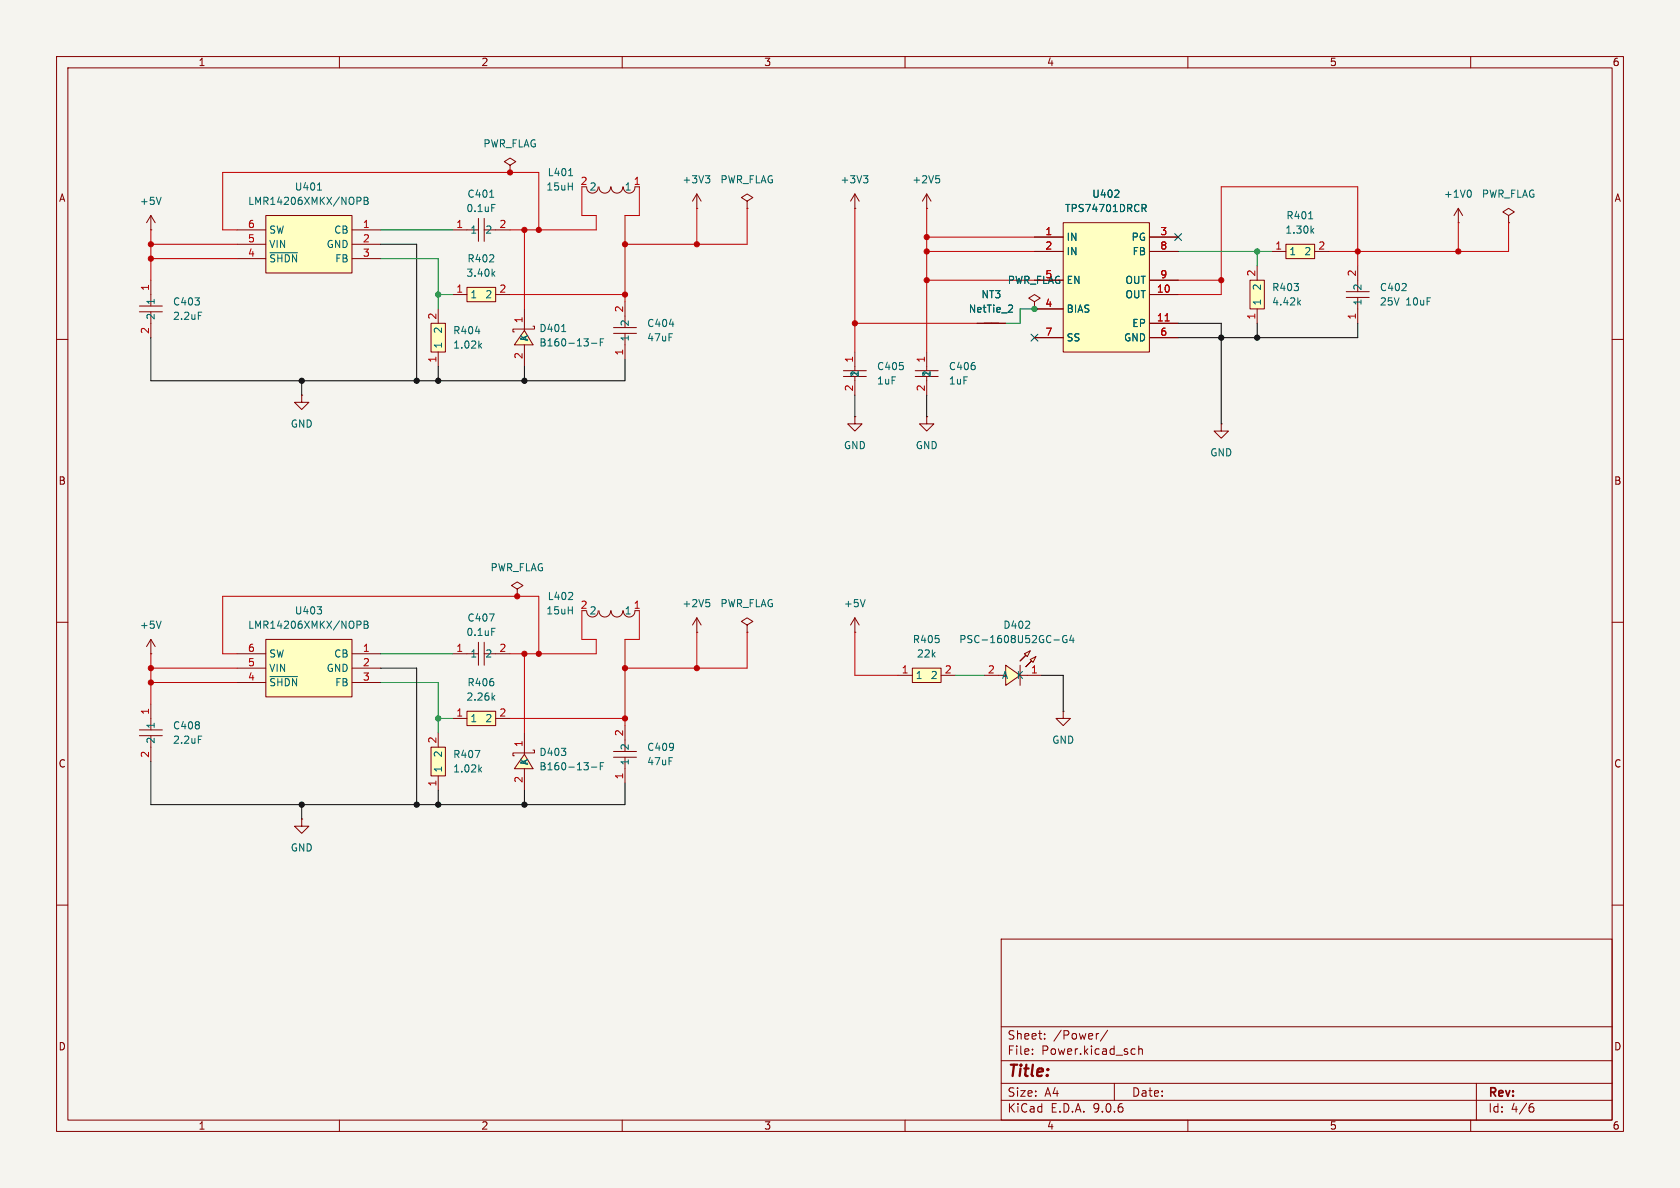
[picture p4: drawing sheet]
<svg xmlns="http://www.w3.org/2000/svg" width="297mm" height="210mm" viewBox="0 0 297 210" stroke-linecap="round" stroke-linejoin="round" font-family="sans-serif">
<path d="M0 0h297v210h-297z" fill="#f5f4ef" stroke="#f5f4ef" stroke-width=".18"/>
<g fill="none" stroke="#840000" stroke-width=".18">
<path d="M10 10h277v190h-277zM12 12h273v186h-273zM60 10v2M110 10v2M160 10v2M210 10v2M260 10v2M10 60h2M285 60h2M10 110h2M285 110h2M10 160h2"/>
<path d="M177 166h108v32h-108zM285 160h2M60 198v2M110 198v2M160 198v2M177 194.5h108M177 191.5h108M177 187.5h108M177 181.5h108M182.5 186.3v.1M182.5 185.5v.1M184.7 183.6v.1"/>
<path d="M184.7 182.8v.1M194.2 182.7l-.2 .1M195.8 182.1l-1.3 2M197 191.5v3M200.2 185.4l.5 .1M200.7 186.3l-.5 .1M201.3 185.5l.2-.1 .4 .1 .1 .9M201.3 184.9v1.5M210 198v2M260 198v2M261 191.5v6.5M270.6 195.7h.4l.2 .3-.1 .5-.5 .1"/>
<path d="M271 195.1l-.4 .1"/>
</g>
<path d="M161.3 118.1h5.1v2.6h-5.1z" fill="#ffffc2"/>
<path d="M158.7 119.4h2.6M161.3 118.1h5.1v2.6h-5.1zM166.4 119.4h2.5" fill="none" stroke="#840000" stroke-width=".18"/>
<path d="M92.7 133.4l1.5 2.5h-3.3z" fill="#ffffc2"/>
<path d="M92.7 133.4l1.5 2.5h-3.3zM92.7 129.5v3.9M92.7 135.9v3.8M94.2 132.6h.3v.5h-3.8v.5h.2M108.5 132.8h4M108.5 133.9h4M110.5 128.3v4.5M110.5 133.9v4.5" fill="none" stroke="#840000" stroke-width=".18"/>
<path d="M104.6 135.6h.9M106.1 135.4h.4M106.7 134.8h-.6v1.3" fill="none" stroke="#006464" stroke-width=".18"/>
<path d="M82.5 125.7h5.1v2.6h-5.1z" fill="#ffffc2"/>
<path d="M80 127h2.5M82.5 125.7h5.1v2.6h-5.1zM87.6 127h2.6" fill="none" stroke="#840000" stroke-width=".18"/>
<path d="M87.1 123.3l.4 .5M87.5 122.9l-.5 .5" fill="none" stroke="#006464" stroke-width=".18"/>
<path d="M76.2 132.1h2.5v5.1h-2.5z" fill="#ffffc2"/>
<g fill="none" stroke="#840000" stroke-width=".18">
<path d="M26.7 115.6h.1M26.7 113l-.8 1.3M26.7 113l.7 1.3M26.7 113v2.6M80 115.6h4.6M84.6 113.5v4.1M85.6 115.6h4.6M85.6 113.5v4.1M91.4 104.1l1.1-.6-1.1-.6-1 .6 1 .6v1.3M91.4 105.4h.1M76.2 132.1h2.5v5.1h-2.5zM77.5 129.5v2.6"/>
<path d="M77.5 137.2v2.5"/>
</g>
<path d="M28.5 109.8l-.4 1.3M86.5 108.5h.9l-.6 1.3M86.9 111.1h.6M84 132.7h.8l-.5 1.2M84.8 136l.3 .5M85.1 135.6l-.4 .5" fill="none" stroke="#006464" stroke-width=".18"/>
<path d="M82.5 50.8h5.1v2.5h-5.1z" fill="#ffffc2"/>
<path d="M80 52.1h2.5M82.5 50.8h5.1v2.5h-5.1zM87.6 52.1h2.6" fill="none" stroke="#840000" stroke-width=".18"/>
<path d="M87.1 48.4l.4 .4M87.5 48l-.5 .5" fill="none" stroke="#006464" stroke-width=".18"/>
<path d="M92.7 58.4l1.5 2.6h-3.3z" fill="#ffffc2"/>
<g fill="none" stroke="#840000" stroke-width=".18">
<path d="M84.6 38.6v4.1M85.6 38.6v4.1M90.2 29.2l1-.6-1-.7-1 .7 1 .6v1.3M90.2 30.5h.1M103.7 33a1.01 1.01 0 0 0 1 1.1 1.01 1.01 0 0 0 1-1.1M105.9 33a1.01 1.01 0 0 0 1 1.1 1.01 1.01 0 0 0 1-1.1M108.1 33a1.01 1.01 0 0 0 1 1.1 1.01 1.01 0 0 0 1-1.1M110.2 33a1.01 1.01 0 0 0 1 1.1 1.01 1.01 0 0 0 1-1.1M257.8 39.4h.1M257.8 36.8l-.8 1.3M257.8 36.8l.8 1.3M257.8 36.8v2.6"/>
<path d="M266.7 38.1l1-.6-1-.7-1 .7 1 .6v1.3M266.7 39.4h.1M80 40.6h4.6M85.6 40.6h4.6M92.7 58.4l1.5 2.6h-3.3zM92.7 54.6v3.8M94.2 57.7h.3v.5h-3.8v.5h.2M108.5 57.9h4M108.5 58.9h4M110.5 53.3v4.6M110.5 58.9v4.6M92.7 61v3.8"/>
<path d="M24.6 129h4.1M24.6 130.1h4.1M26.7 124.5v4.5M26.7 130.1v4.5M53.3 144.8v1.3h1.3l-1.3 1.2-1.2-1.2h1.2M53.3 144.8h.1"/>
</g>
<path d="M86.6 34.9h.7M86.9 36.1h.6M100.5 31.1h.7M259.8 33.6a.79 .79 0 0 1 0 1.3M99.3 58.6h.7M106.7 59.9h-.6v1.3M118.3 57.3h.8M104.6 60.7h.9M106.1 60.5h.4M35.1 130.1h.6" fill="none" stroke="#006464" stroke-width=".18"/>
<path d="M221 49.5h2.5v5.1h-2.5z" fill="#ffffc2"/>
<path d="M221 49.5h2.5v5.1h-2.5zM222.2 47v2.5M222.2 54.6v2.6" fill="none" stroke="#840000" stroke-width=".18"/>
<path d="M229.6 53.4l.3 .5M229.9 53.1l-.5 .5" fill="none" stroke="#006464" stroke-width=".18"/>
<path d="M47 113h15.2v10.2h-15.2z" fill="#ffffc2"/>
<path d="M41.9 115.6h5.1M41.9 118.1h5.1M47 113h15.2v10.2h-15.2zM62.2 115.6h5.1M62.2 118.1h5.1M41.9 120.7h5.1M62.2 120.7h5.1" fill="none" stroke="#840000" stroke-width=".18"/>
<path d="M47.7 119.6h4.9M56.1 107.3h.7l-.4 .4M56.8 107.9v.5M63.1 109.8h.5l.2 .2-.1 .4-.6 .1M64.4 109.8h.4l.2 .2-.2 .4 .2 .1 .1 .3-.2 .3h-.5zM64.4 110.4h.4" fill="none" stroke="#006464" stroke-width=".18"/>
<path d="M227.3 43.2h5.1v2.5h-5.1z" fill="#ffffc2"/>
<path d="M224.8 44.5h2.5M227.3 43.2h5.1v2.5h-5.1zM232.4 44.5h2.5M238 52.6h4.1M238 51.6h4.1M240 47v4.6M240 52.6v4.6M215.9 74.9v1.3h1.3l-1.3 1.3-1.3-1.3h1.3M215.9 74.9h.1" fill="none" stroke="#840000" stroke-width=".18"/>
<path d="M231.4 38.7h.7M231.9 40.7l.4 .5M232.3 40.4l-.5 .5" fill="none" stroke="#006464" stroke-width=".18"/>
<path d="M188 39.4h15.2v22.8h-15.2z" fill="#ffffc2"/>
<g fill="none" stroke="#840000" stroke-width=".18">
<path d="M26.7 38.1l-.8 1.3M26.7 38.1l.7 1.3M26.7 38.1v2.5M151.1 36.8h.1M151.1 34.3l-.7 1.3M151.1 34.3l.8 1.3M151.1 34.3v2.5M163.8 36.8h.1M163.8 34.3l-.7 1.3M163.8 34.3l.8 1.3M163.8 34.3v2.5M188 39.4h15.2v22.8h-15.2z"/>
<path d="M26.7 40.6h.1M182.9 41.9h5.1M182.9 44.5h5.1M182.9 54.6h5.1M182.9 59.7h5.1M182.9 49.5h5.1M203.2 41.9h5.1M203.2 44.5h5.1M203.2 59.7h5.1M203.2 49.5h5.1M203.2 52.1h5.1M203.2 57.2h5.1"/>
<path d="M103.7 108a1.01 1.01 0 0 0 1 1.1 1.01 1.01 0 0 0 1-1.1M105.9 108a1.01 1.01 0 0 0 1 1.1 1.01 1.01 0 0 0 1-1.1M108.1 108a1.01 1.01 0 0 0 1 1.1 1.01 1.01 0 0 0 1-1.1M110.2 108a1.01 1.01 0 0 0 1 1.1 1.01 1.01 0 0 0 1-1.1"/>
</g>
<path d="M206 56.7h.7" fill="none" stroke="#a90000" stroke-width=".18"/>
<path d="M28.5 34.9l-.4 1.2M152.6 31.1h.8l-.4 .4M153.2 31.5l.2 .3v.3l-.2 .2M165.5 31.1h.6M165.9 31.5l.2 .3v.3l-.2 .2M197 34.9h.8M197.8 33.7v.4M201.9 36.1h.5l.2 .3-.1 .3-.6 .1M202.2 36.8l.4 .6M100.5 106h.7M101.2 104.8v.5" fill="none" stroke="#006464" stroke-width=".18"/>
<path d="M76.2 57.2h2.5v5h-2.5z" fill="#ffffc2"/>
<path d="M24.6 54.1h4.1M24.6 55.1h4.1M26.7 49.5v4.6M26.7 55.1v4.6M76.2 57.2h2.5v5h-2.5zM77.5 54.6v2.6M53.3 69.9v1.2h1.3l-1.3 1.3-1.2-1.3h1.2M53.3 69.9h.1M77.5 62.2v2.6" fill="none" stroke="#840000" stroke-width=".18"/>
<path d="M35.1 55.2h.6M84.1 58.6h.7M84.8 61.1l.3 .4M85.1 60.7l-.4 .5" fill="none" stroke="#006464" stroke-width=".18"/>
<path d="M47 38.1h15.2v10.2h-15.2z" fill="#ffffc2"/>
<g fill="none" stroke="#840000" stroke-width=".18">
<path d="M47 38.1h15.2v10.2h-15.2zM123.2 36.8h.1M123.2 34.3v2.5M123.2 34.3l-.8 1.3M123.2 34.3l.8 1.3M132.1 35.6l1-.7-1-.6-1 .6 1 .7v1.2M132.1 36.8h.1M41.9 40.6h5.1M41.9 43.2h5.1M41.9 45.7h5.1M62.2 40.6h5.1M62.2 43.2h5.1"/>
<path d="M62.2 45.7h5.1M172.7 57.2h5.1M182.9 53.3l1-.6-1-.6-1 .6 1 .6v1.3M182.9 54.6h.1M149.1 65.5h4.1M149.1 66.6h4.1M151.1 73.7v1.2h1.3l-1.3 1.3-1.2-1.3h1.2M151.1 73.7h.1M151.1 62.2v3.3M151.1 67.3v2.6M161.8 65.5h4.1M161.8 66.6h4.1"/>
<path d="M163.8 73.7v1.2h1.3l-1.3 1.3-1.2-1.3h1.2M163.8 73.7h.1M163.8 62.2v3.3M163.8 67.3v2.6M123.2 111.8h.1M123.2 109.2l-.8 1.3M123.2 109.2l.8 1.3M123.2 109.2v2.6M132.1 110.5l1-.6-1-.7-1 .7 1 .6v1.3M132.1 111.8h.1M151.1 111.8h.1M151.1 109.2v2.6"/>
<path d="M151.1 109.2l-.7 1.3M151.1 109.2l.8 1.3"/>
</g>
<path d="M56.1 33.6h.7M63.1 34.9h.5l.2 .2-.1 .4h-.6M64.4 34.9h.4l.2 .2-.2 .4 .2 .1 .1 .3-.2 .2h-.5zM64.4 35.5h.4M124.7 31.1h.8l-.4 .4M125.2 31.5l.3 .3v.3l-.3 .2M47.7 44.7h4.9M178.8 53.9l.2 .3-.1 .3-.7 .7h.8M124.8 106h.6M125.2 106.5l.3 .2v.3l-.3 .3M152.9 106l-.4 1.3" fill="none" stroke="#006464" stroke-width=".18"/>
<path d="M174 57.2h2.5" fill="none" stroke="#840000" stroke-width=".25"/>
<g fill="#ffffc2">
<path d="M182.1 116.6l1-.5-.5 1z"/>
<path d="M181.1 115.6l1-.5-.5 1z"/>
<path d="M182.4 116.8l-1 1.1z"/>
<path d="M180.3 116.8l1.1-1z"/>
<path d="M177.8 117.6l2.5 1.8-2.5 1.8z"/>
</g>
<g fill="none" stroke="#840000" stroke-width=".18">
<path d="M172.7 57.2h5.1M182.9 54.6h.1M182.9 41.9h5.1M182.9 44.5h5.1M182.9 54.6h5.1M182.9 59.7h5.1M182.9 49.5h5.1M203.2 57.2h5.1M203.2 41.9h5.1M203.2 44.5h5.1M203.2 59.7h5.1M203.2 49.5h5.1"/>
<path d="M203.2 52.1h5.1M174 119.4h2.5M177.8 117.6l2.5 1.8-2.5 1.8zM180.3 116.8l1.1-1-1.1 1M180.3 117.6v3.6M180.3 119.4h3.8M181.1 115.6l1-.5-.5 1zM181.4 117.9l1-1.1-1 1.1M182.1 116.6l1-.5-.5 1zM188 125.7v1.3h1.2l-1.2 1.3-1.3-1.3h1.3M188 125.7h.1"/>
</g>
<path d="M197 34.9h.8M197.8 33.7v.4M201.9 36.1h.5l.2 .3-.1 .3-.6 .1M202.2 36.8l.4 .6M178.8 53.9l.2 .3-.1 .3-.7 .7h.8M186.3 113.1h1M188.6 112.4a.59 .59 0 0 0-.8 .6 .59 .59 0 0 0 .8 .5v-.4h-.2M189.4 112.3l-.3 .9h.8M189.7 112.8v.8" fill="none" stroke="#006464" stroke-width=".18"/>
<g fill="none" stroke="#c20000" stroke-width=".18">
<path d="M102.9 33v5.1h2.5v2.5h-15.2M113 33v5.1h-2.5v15.2M123.2 36.8v6.4M132.1 36.8v6.4h-21.6M151.1 36.8v25.4M163.8 36.8v25.4M257.8 39.4v5.1M266.7 39.4v5.1h-31.8M26.7 40.6v8.9M26.7 43.2h15.2M26.7 45.7h15.2M41.9 40.6h-2.5v-10.1h55.8v10.1"/>
<path d="M90.2 52.1h20.3M92.7 40.6v14M151.1 57.2h21.6M163.8 49.5h19.1M163.8 44.5h19.1M163.8 41.9h19.1M208.3 49.5h7.6M240 47v-14h-24.1v19.1h-7.6M26.7 115.6v8.9M26.7 118.1h15.2M41.9 115.6h-2.5v-10.2h55.8v10.2M92.7 115.6v13.9"/>
<path d="M102.9 108v5h2.5v2.6h-15.2M113 108v5h-2.5v15.3M123.2 111.8v6.3M132.1 111.8v6.3h-21.6M151.1 111.8v7.6h7.6M26.7 120.7h15.2M90.2 127h20.3"/>
</g>
<path d="M67.3 45.7h10.2v8.9M67.3 40.6h12.7M77.5 52.1h2.5M182.9 54.6h-2.6v2.6h-2.5M208.3 44.5h16.5M222.2 44.5v2.5M67.3 115.6h12.7M168.9 119.4h5.1M67.3 120.7h10.2v8.8M77.5 127h2.5" fill="none" stroke="#009600" stroke-width=".18"/>
<g fill="none" stroke="#000" stroke-width=".18">
<path d="M26.7 59.7v7.6h83.8v-3.8M67.3 43.2h6.4v24.1M208.3 57.2h7.6v17.7M222.2 57.2v2.5M240 57.2v2.5h-31.7M53.3 67.3v2.6M77.5 64.8v2.5M92.7 64.8v2.5M151.1 69.9v3.8M163.8 69.9v3.8M67.3 118.1h6.4v24.1M184.1 119.4h3.9v6.3"/>
<path d="M26.7 134.6v7.6h83.8v-3.8M77.5 139.7v2.5M92.7 139.7v2.5M53.3 142.2v2.6"/>
</g>
<path d="M182.3 59.1l1.2 1.2M183.5 59.1l-1.2 1.2M207.7 41.3l1.2 1.2M208.9 41.3l-1.2 1.2" fill="none" stroke="#000084" stroke-width=".18"/>
<path d="M206 56.7h.7" fill="none" stroke="#a90000" stroke-width=".18"/>
<g fill="#c20000" stroke="#c20000" stroke-width=".18">
<circle cx="26.7" cy="118.1" r=".46"/>
<circle cx="26.7" cy="120.7" r=".46"/>
<circle cx="91.4" cy="105.4" r=".46"/>
<circle cx="110.5" cy="127" r=".46"/>
<circle cx="110.5" cy="118.1" r=".46"/>
<circle cx="163.8" cy="44.5" r=".46"/>
<circle cx="163.8" cy="49.5" r=".46"/>
<circle cx="163.8" cy="41.9" r=".46"/>
<circle cx="123.2" cy="118.1" r=".46"/>
<circle cx="151.1" cy="57.2" r=".46"/>
<circle cx="90.2" cy="30.5" r=".46"/>
<circle cx="26.7" cy="45.7" r=".46"/>
<circle cx="26.7" cy="43.2" r=".46"/>
<circle cx="240" cy="44.5" r=".46"/>
<circle cx="215.9" cy="49.5" r=".46"/>
<circle cx="257.8" cy="44.5" r=".46"/>
<circle cx="110.5" cy="52.1" r=".46"/>
<circle cx="110.5" cy="43.2" r=".46"/>
<circle cx="123.2" cy="43.2" r=".46"/>
<circle cx="92.7" cy="40.6" r=".46"/>
<circle cx="95.2" cy="40.6" r=".46"/>
<circle cx="92.7" cy="115.6" r=".46"/>
<circle cx="95.2" cy="115.6" r=".46"/>
</g>
<g fill="#000" stroke="#000" stroke-width=".18">
<circle cx="215.9" cy="59.7" r=".46"/>
<circle cx="222.2" cy="59.7" r=".46"/>
<circle cx="53.3" cy="67.3" r=".46"/>
<circle cx="73.7" cy="67.3" r=".46"/>
<circle cx="77.5" cy="67.3" r=".46"/>
<circle cx="92.7" cy="67.3" r=".46"/>
<circle cx="53.3" cy="142.2" r=".46"/>
<circle cx="73.7" cy="142.2" r=".46"/>
<circle cx="77.5" cy="142.2" r=".46"/>
<circle cx="92.7" cy="142.2" r=".46"/>
</g>
<g fill="#009600" stroke="#009600" stroke-width=".18">
<circle cx="77.5" cy="52.1" r=".46"/>
<circle cx="182.9" cy="54.6" r=".46"/>
<circle cx="222.2" cy="44.5" r=".46"/>
<circle cx="77.5" cy="127" r=".46"/>
</g>
<text font-size="2.8" fill="#840000" x="178" y="190.9">Title:</text>
<g font-size="2.1" fill="#840000">
<text x="178" y="184">Sheet:</text>
<text x="186.2" y="184">/Power/</text>
<text x="178" y="186.7">File:</text>
<text x="184.1" y="186.7">Power.kicad_sch</text>
<text x="178" y="196.9">KiCad</text>
<text x="178" y="194.1">Size:</text>
<text x="184.7" y="194.1">A4</text>
<text x="185.7" y="196.9">E.D.A.</text>
<text x="193.3" y="196.9">9.0.6</text>
<text x="200" y="194.1">Date:</text>
<text x="263" y="194.3">Rev:</text>
<text x="263" y="196.9">Id:</text>
<text x="267.1" y="196.9">4/6</text>
</g>
<g font-size="1.8" fill="#840000">
<text x="35" y="11.9">1</text>
<text x="85" y="11.9">2</text>
<text x="135" y="11.9">3</text>
<text x="185" y="11.9">4</text>
<text x="235" y="11.9">5</text>
<text x="285" y="11.9">6</text>
<text x="10.3" y="35.9">A</text>
<text x="285.3" y="35.9">A</text>
<text x="152" y="66.8" transform="rotate(-90 152 66.8)">2</text>
<text x="164.7" y="66.8" transform="rotate(-90 164.7 66.8)">2</text>
<text x="10.3" y="85.9">B</text>
<text x="285.3" y="85.9">B</text>
<text x="10.3" y="135.9">C</text>
<text x="285.3" y="135.9">C</text>
<text x="10.3" y="185.9">D</text>
<text x="285.3" y="185.9">D</text>
<text x="35" y="199.9">1</text>
<text x="85" y="199.9">2</text>
<text x="135" y="199.9">3</text>
<text x="185" y="199.9">4</text>
<text x="235" y="199.9">5</text>
<text x="285" y="199.9">6</text>
</g>
<g font-size="1.8" fill="#006464">
<text x="85.4" y="26.3">PWR_FLAG</text>
<text x="52" y="33.9">U401</text>
<text x="82.5" y="35.2">C401</text>
<text x="96.5" y="33.9">15uH</text>
<text x="96.7" y="31.3">L401</text>
<text x="104.1" y="33.9">2</text>
<text x="110.3" y="33.9">1</text>
<text x="120.5" y="32.6">+3V3</text>
<text x="127.3" y="32.6">PWR_FLAG</text>
<text x="148.5" y="32.6">+3V3</text>
<text x="161.2" y="32.6">+2V5</text>
<text x="193" y="35.2">U402</text>
<text x="255.2" y="35.2">+1V0</text>
<text x="261.9" y="35.2">PWR_FLAG</text>
<text x="24.6" y="36.4">+5V</text>
<text x="43.8" y="36.4">LMR14206XMKX/NOPB</text>
<text x="47.5" y="41.5">SW</text>
<text x="59" y="41.5">CB</text>
<text x="82.4" y="37.7">0.1uF</text>
<text x="83.1" y="41.5">1</text>
<text x="85.7" y="41.5">2</text>
<text x="188.2" y="37.7">TPS74701DRCR</text>
<text x="227.1" y="41.5">1.30k</text>
<text x="227.3" y="39">R401</text>
<text x="47.5" y="44">VIN</text>
<text x="47.5" y="46.6">~{SHDN}</text>
<text x="57.6" y="44">GND</text>
<text x="59.2" y="46.6">FB</text>
<text x="82.5" y="46.6">R402</text>
<text x="188.5" y="42.8">IN</text>
<text x="188.5" y="45.3">IN</text>
<text x="199.9" y="42.8">PG</text>
<text x="200.1" y="45.3">FB</text>
<text x="227.8" y="45.3">1</text>
<text x="230.5" y="45.3">2</text>
<text x="27.5" y="54" transform="rotate(-90 27.5 54)">1</text>
<text x="82.4" y="49.1">3.40k</text>
<text x="83.1" y="52.9">1</text>
<text x="85.7" y="52.9">2</text>
<text x="173.4" y="52.9">NT3</text>
<text x="178.1" y="50.4">PWR_FLAG</text>
<text x="188.5" y="50.4">EN</text>
<text x="198.9" y="50.4">OUT</text>
<text x="198.9" y="52.9">OUT</text>
<text x="223.1" y="51.5" transform="rotate(-90 223.1 51.5)">2</text>
<text x="224.8" y="51.7">R403</text>
<text x="240.9" y="51.5" transform="rotate(-90 240.9 51.5)">2</text>
<text x="243.8" y="51.7">C402</text>
<text x="27.5" y="56.6" transform="rotate(-90 27.5 56.6)">2</text>
<text x="30.5" y="54.2">C403</text>
<text x="30.5" y="56.7">2.2uF</text>
<text x="78.3" y="59.1" transform="rotate(-90 78.3 59.1)">2</text>
<text x="80" y="59.3">R404</text>
<text x="95.3" y="58.9">D401</text>
<text x="111.4" y="57.8" transform="rotate(-90 111.4 57.8)">2</text>
<text x="114.3" y="58">C404</text>
<text x="171.2" y="55.5">NetTie_2</text>
<text x="188.5" y="55.5">BIAS</text>
<text x="200.1" y="58">EP</text>
<text x="223.1" y="54.1" transform="rotate(-90 223.1 54.1)">1</text>
<text x="224.8" y="54.2">4.42k</text>
<text x="240.9" y="54.1" transform="rotate(-90 240.9 54.1)">1</text>
<text x="243.8" y="54.2">25V</text>
<text x="248.5" y="54.2">10uF</text>
<text x="78.3" y="61.7" transform="rotate(-90 78.3 61.7)">1</text>
<text x="80" y="61.8">1.02k</text>
<text x="93.6" y="60.4" transform="rotate(-90 93.6 60.4)">K</text>
<text x="95.3" y="61.4">B160-13-F</text>
<text x="111.4" y="60.5" transform="rotate(-90 111.4 60.5)">1</text>
<text x="114.3" y="60.6">47uF</text>
<text x="154.9" y="65.6">C405</text>
<text x="167.6" y="65.6">C406</text>
<text x="188.5" y="60.6">SS</text>
<text x="198.6" y="60.6">GND</text>
<text x="152" y="66.7" transform="rotate(-90 152 66.7)">1</text>
<text x="154.9" y="68.2">1uF</text>
<text x="164.7" y="66.7" transform="rotate(-90 164.7 66.7)">1</text>
<text x="167.6" y="68.2">1uF</text>
<text x="51.3" y="75.8">GND</text>
<text x="149.1" y="79.6">GND</text>
<text x="161.8" y="79.6">GND</text>
<text x="213.9" y="80.9">GND</text>
<text x="86.6" y="101.2">PWR_FLAG</text>
<text x="96.7" y="106.3">L402</text>
<text x="120.5" y="107.5">+2V5</text>
<text x="127.3" y="107.5">PWR_FLAG</text>
<text x="149.1" y="107.5">+5V</text>
<text x="24.6" y="111.4">+5V</text>
<text x="43.8" y="111.4">LMR14206XMKX/NOPB</text>
<text x="52" y="108.8">U403</text>
<text x="82.4" y="112.6">0.1uF</text>
<text x="82.5" y="110.1">C407</text>
<text x="96.5" y="108.8">15uH</text>
<text x="104.1" y="108.8">2</text>
<text x="110.3" y="108.8">1</text>
<text x="161.3" y="113.9">R405</text>
<text x="169.5" y="113.9">PSC-1608U52GC-G4</text>
<text x="177.3" y="111.4">D402</text>
<text x="47.5" y="116.4">SW</text>
<text x="47.5" y="119">VIN</text>
<text x="57.6" y="119">GND</text>
<text x="59" y="116.4">CB</text>
<text x="83.1" y="116.4">1</text>
<text x="85.7" y="116.4">2</text>
<text x="162" y="116.4">22k</text>
<text x="47.5" y="121.5">~{SHDN}</text>
<text x="59.2" y="121.5">FB</text>
<text x="82.4" y="124.1">2.26k</text>
<text x="82.5" y="121.5">R406</text>
<text x="161.8" y="120.2">1</text>
<text x="164.4" y="120.2">2</text>
<text x="177" y="120.2">A</text>
<text x="179.6" y="120.2">K</text>
<text x="27.5" y="131.6" transform="rotate(-90 27.5 131.6)">2</text>
<text x="27.5" y="128.9" transform="rotate(-90 27.5 128.9)">1</text>
<text x="30.5" y="129.1">C408</text>
<text x="30.5" y="131.7">2.2uF</text>
<text x="83.1" y="127.9">1</text>
<text x="85.7" y="127.9">2</text>
<text x="185.9" y="131.7">GND</text>
<text x="78.3" y="136.7" transform="rotate(-90 78.3 136.7)">1</text>
<text x="78.3" y="134" transform="rotate(-90 78.3 134)">2</text>
<text x="80" y="134.2">R407</text>
<text x="80" y="136.8">1.02k</text>
<text x="93.6" y="135.3" transform="rotate(-90 93.6 135.3)">K</text>
<text x="95.3" y="133.8">D403</text>
<text x="95.3" y="136.4">B160-13-F</text>
<text x="111.4" y="135.4" transform="rotate(-90 111.4 135.4)">1</text>
<text x="111.4" y="132.7" transform="rotate(-90 111.4 132.7)">2</text>
<text x="114.3" y="132.9">C409</text>
<text x="114.3" y="135.5">47uF</text>
<text x="51.3" y="150.7">GND</text>
</g>
<g font-size="1.8" fill="#a90000">
<text x="102.5" y="32.8">2</text>
<text x="111.9" y="32.8">1</text>
<text x="43.7" y="40.4">6</text>
<text x="64.1" y="40.4">1</text>
<text x="80.6" y="40.4">1</text>
<text x="88.2" y="40.4">2</text>
<text x="184.7" y="41.7">1</text>
<text x="205" y="41.7">3</text>
<text x="43.7" y="42.9">5</text>
<text x="43.7" y="45.5">4</text>
<text x="64.1" y="42.9">2</text>
<text x="64.1" y="45.5">3</text>
<text x="184.7" y="44.2">2</text>
<text x="205" y="44.2">8</text>
<text x="225.4" y="44.2">1</text>
<text x="233" y="44.2">2</text>
<text x="26.4" y="51.5" transform="rotate(-90 26.4 51.5)">1</text>
<text x="80.6" y="51.8">1</text>
<text x="88.2" y="51.8">2</text>
<text x="184.7" y="49.3">5</text>
<text x="204.4" y="51.8">10</text>
<text x="205" y="49.3">9</text>
<text x="222" y="49" transform="rotate(-90 222 49)">2</text>
<text x="239.8" y="49" transform="rotate(-90 239.8 49)">2</text>
<text x="26.4" y="59.1" transform="rotate(-90 26.4 59.1)">2</text>
<text x="77.2" y="56.6" transform="rotate(-90 77.2 56.6)">2</text>
<text x="92.5" y="57.2" transform="rotate(-90 92.5 57.2)">1</text>
<text x="110.2" y="55.3" transform="rotate(-90 110.2 55.3)">2</text>
<text x="184.7" y="54.4">4</text>
<text x="184.7" y="59.4">7</text>
<text x="204.4" y="56.9">11</text>
<text x="205" y="59.4">6</text>
<text x="222" y="56.6" transform="rotate(-90 222 56.6)">1</text>
<text x="239.8" y="56.6" transform="rotate(-90 239.8 56.6)">1</text>
<text x="77.2" y="64.2" transform="rotate(-90 77.2 64.2)">1</text>
<text x="92.5" y="63.6" transform="rotate(-90 92.5 63.6)">2</text>
<text x="110.2" y="62.9" transform="rotate(-90 110.2 62.9)">1</text>
<text x="150.9" y="64.2" transform="rotate(-90 150.9 64.2)">1</text>
<text x="163.6" y="64.2" transform="rotate(-90 163.6 64.2)">1</text>
<text x="150.9" y="69.3" transform="rotate(-90 150.9 69.3)">2</text>
<text x="163.6" y="69.3" transform="rotate(-90 163.6 69.3)">2</text>
<text x="102.5" y="107.7">2</text>
<text x="111.9" y="107.7">1</text>
<text x="43.7" y="115.3">6</text>
<text x="43.7" y="117.9">5</text>
<text x="64.1" y="115.3">1</text>
<text x="64.1" y="117.9">2</text>
<text x="80.6" y="115.3">1</text>
<text x="88.2" y="115.3">2</text>
<text x="159.3" y="119.1">1</text>
<text x="166.9" y="119.1">2</text>
<text x="174.6" y="119.1">2</text>
<text x="182.2" y="119.1">1</text>
<text x="43.7" y="120.4">4</text>
<text x="64.1" y="120.4">3</text>
<text x="26.4" y="126.4" transform="rotate(-90 26.4 126.4)">1</text>
<text x="77.2" y="131.5" transform="rotate(-90 77.2 131.5)">2</text>
<text x="80.6" y="126.7">1</text>
<text x="88.2" y="126.7">2</text>
<text x="110.2" y="130.2" transform="rotate(-90 110.2 130.2)">2</text>
<text x="26.4" y="134.1" transform="rotate(-90 26.4 134.1)">2</text>
<text x="92.5" y="132.2" transform="rotate(-90 92.5 132.2)">1</text>
<text x="110.2" y="137.9" transform="rotate(-90 110.2 137.9)">1</text>
<text x="77.2" y="139.1" transform="rotate(-90 77.2 139.1)">1</text>
<text x="92.5" y="138.5" transform="rotate(-90 92.5 138.5)">2</text>
</g>
</svg>
